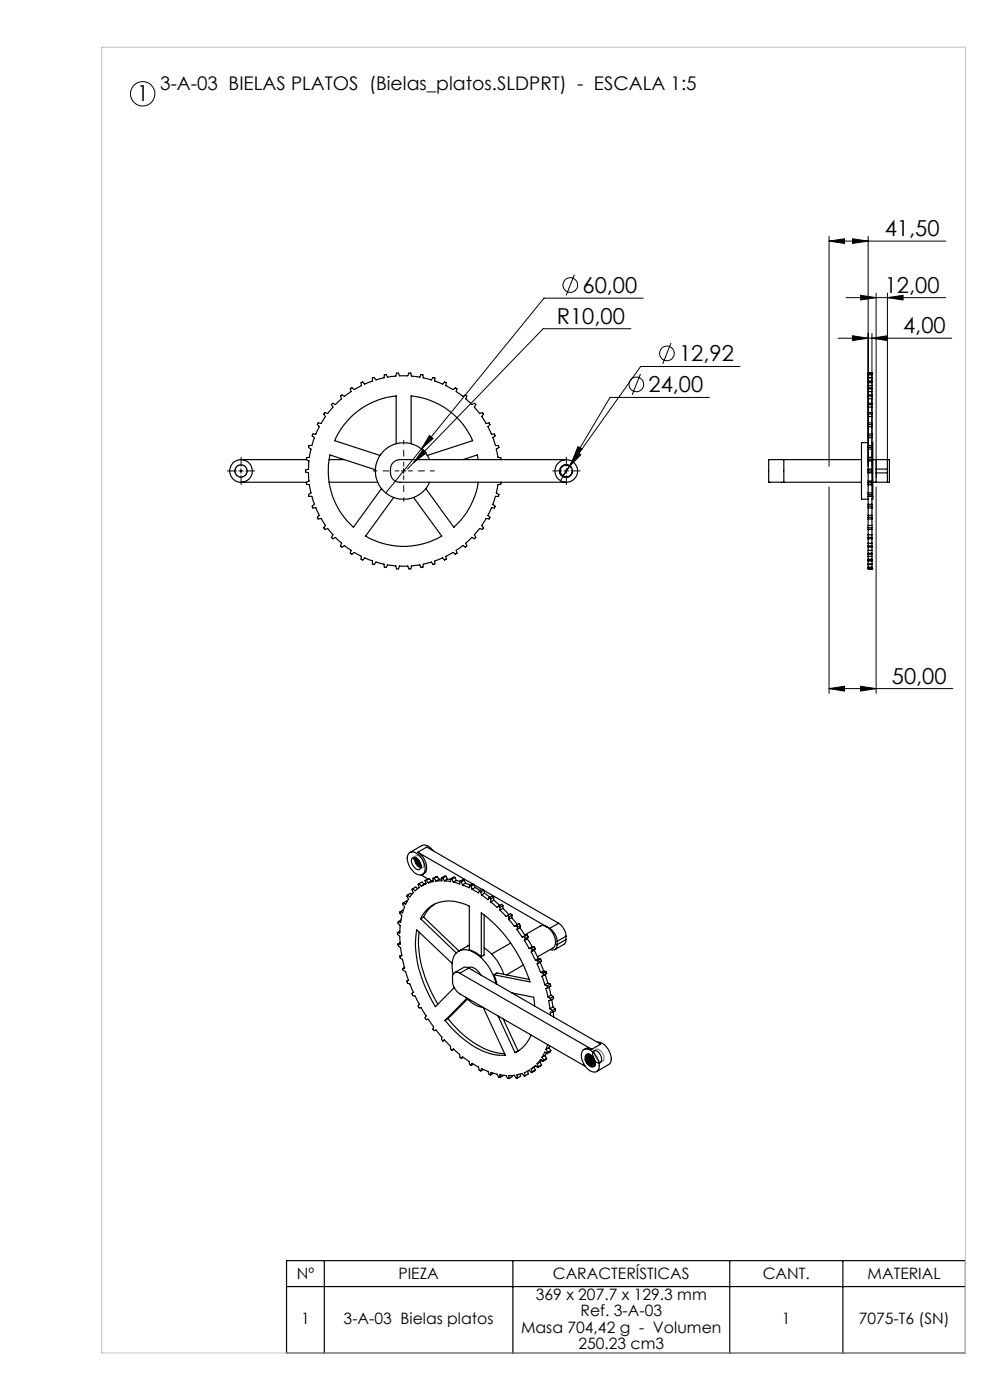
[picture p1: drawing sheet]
<svg xmlns="http://www.w3.org/2000/svg" width="210mm" height="297mm" viewBox="0 0 210 297" stroke-linecap="round" stroke-linejoin="round" font-family="sans-serif">
<g fill="none" stroke="#000" stroke-width=".21">
<path d="M121.8 58.2l-1.7 4.5M175.9 51.1l3.2-.4v.9zM175.9 50.2v48.7M175.9 51.1h24.7M180.8 50.7l3.3 .4-3.3 .5zM184.1 50.2v48.7M133.8 69.7h-18.6l-27.4 28.4M135.9 79.3l-1.8 4.5M136.5 63.2h-21.1l-33.6 41.4M142.3 72.7l-1.7 4.5M157 77.7h-21.1l-16.5 23.3M177.8 71.8h24.1"/>
<path d="M179.5 63.1h21.1M180.8 71.2l3.3 .6-3.3 .4zM182.6 62.6l3.2 .5-3.2 .5zM185 71.8l3.2-.6v1zM185 70.7v28.2M185.8 62.2v39.1M188.2 63.1l3.4-.5v1zM188.2 62.2v39.1M50.6 99.9h1M51.1 99.4v1M85.1 99.9h1M85.6 99.4v1"/>
<path d="M87.8 98.1l-1.4 1.4M89.7 95.4l.8 .7-2.7 2zM91.1 92.4l.8 .6-2.5 2.2zM119.6 99.9h1M120.1 99.4v1M122.4 95.9l.8 .6-2.3 2.4zM122.6 94.8l.9 .5-2.1 2.6zM150.5 84.3h-21.1l-10.5 17.7M175.9 103.3v43.8M185.8 103.3v43.8M175.9 146.1l3.2-.5v1zM175.9 146.1h26.2"/>
<path d="M182.6 145.6l3.2 .5-3.2 .5z"/>
<circle cx="30.3" cy="19.9" r="2.59"/>
<circle cx="121" cy="60.5" r="1.56"/>
<circle cx="141.5" cy="75" r="1.56"/>
<circle cx="135" cy="81.5" r="1.55"/>
</g>
<g fill="none" stroke="#808080" stroke-width=".25">
<path d="M88.1 181.7a1.1 1.1 0 0 1 1.6 .8l.1 .3a.76 .76 0 0 1 .1 .9 .76 .76 0 0 1-.8 .4 2.01 2.01 0 0 1-1-2.4zM126.2 222.8a.96 .96 0 0 1 1.5 .5 1.28 1.28 0 0 1 0 1.9 1.88 1.88 0 0 1-1.5-2.4z"/>
<circle cx="51.1" cy="99.9" r="1.3"/>
<circle cx="120.1" cy="99.9" r="1.3"/>
</g>
<g fill="none" stroke="#000" stroke-width=".25">
<path d="M184.2 79.2h.1M184.2 79.2h.8M184.2 79.2v1.6M184.2 79.5h.8M184.2 79.4h.8M185 79.2h.1M185 79.2v1.6M51.1 97.5h13.9M64.9 97.5l.1-.4 .6-.1 .4-1.7-.6-.4 .1-.4h.6l.6-1.7-.5-.3 .2-.4h.6l.7-1.6-.4-.4 .2-.4 .6 .1 .9-1.4-.3-.6 .2-.3 .6 .2 .7-.8 .4-.5-.3-.6 .3-.3 .6 .3 1.3-1.2-.3-.6 .3-.2 .6 .3 .8-.6 .6-.4-.2-.6 .3-.2 .5 .4 1.6-.9-.1-.6 .3-.2 .5 .5 1.6-.7v-.6l.4-.1 .4 .5 1.7-.5v-.6l.4-.1 .3 .6 1.8-.2 .1-.6h.4l.2 .5h1.8l.2-.5h.4l.2 .6 1.7 .2 .3-.6 .4 .1 .1 .6 1.7 .5 .4-.5 .4 .1-.1 .6 1.7 .7 .4-.5 .4 .2-.1 .6 1.5 .9 .5-.4 .3 .2-.1 .6 1.4 1 .5-.3 .3 .2-.2 .6 1.3 1.2 .5-.3 .3 .3-.3 .6 1.1 1.3 .6-.2 .3 .3-.4 .6 .9 1.4 .7-.1 .1 .4-.4 .4 .7 1.6h.7l.1 .4-.5 .3 .6 1.7h.6l.1 .4-.5 .4 .3 1.7 .6 .1 .1 .4M64.9 97.5l.6 .3-.1 1.7-.6 .2v.4l.6 .2 .1 1.8-.6 .2 .1 .4 .6 .1 .4 1.8-.6 .3 .1 .4h.6l.6 1.7-.5 .4 .2 .4 .6-.1 .7 1.6-.4 .4 .2 .4 .6-.1 .8 1.3 .1 .2-.3 .5 .2 .3 .6-.2 1.1 1.3-.3 .6 .3 .3 .6-.3 1.3 1.2-.3 .6 .3 .3 .6-.4 1.2 .9 .2 .2-.2 .6 .3 .2 .5-.4 1.6 .8-.1 .6 .3 .2 .5-.4 1.4 .5 .2 .1v.6l.4 .2 .4-.6 1.7 .5v.6l.4 .1 .3-.6 1.8 .2 .1 .7h.4l.2-.6h1.8l.2 .6h.4l.2-.7 1.7-.2 .3 .6 .4-.1 .1-.6 1.7-.5 .4 .6 .4-.2-.1-.6 1.7-.6 .4 .4 .4-.2-.1-.6 1.5-.8 .5 .4 .3-.2-.1-.6 .1-.2 1.3-.9 .5 .4 .3-.3-.2-.6 1.3-1.2 .5 .3 .3-.3-.3-.6 1.1-1.3 .6 .2 .3-.3-.4-.5 .9-1.5 .7 .1 .1-.4-.4-.4 .7-1.6 .7 .1 .1-.4-.5-.4 .6-1.7h.6l.1-.4-.5-.3 .3-1.8 .6-.1 .1-.4M69.8 97.5h3.3M79.6 99.7l-9.6-3.2a16.1 16.1 0 0 0 5 15.4l5.9-8.3"/>
<path d="M84 94.1v-10.1a15.9 15.9 0 0 0-13 9.5l9.6 3.1M87.2 94.1v-10.1a15.9 15.9 0 0 1 13.1 9.5l-9.7 3.1M91.1 97.5a6 6 0 0 0-9.2-2.3 6 6 0 0 0 0 9.4 6 6 0 0 0 9.2-2.3M98.2 97.5l3-1 .2 1M120.1 97.5h-35.3a2.2 2.2 0 0 0-2 2.8 1.97 1.97 0 0 0 2 2h35.3M121.2 99.2a1.31 1.31 0 0 0-2.1-.1 1.31 1.31 0 0 0 .6 2 1.31 1.31 0 0 0 1.7-1.2M166.3 97.5v4.8M182.7 97.5h-19.6v4.8h19.6M184.2 97.8v1.7M184.2 95.3v1.7M184.2 92.8v1.7M184.2 90.5v1.6"/>
<path d="M184.2 88.4v1.3M184.2 86.4v1.1M184.2 84.6v.9M184.2 83.1v.7M184.2 81.8v.5M184.2 80.8v.2M184.2 93.9h-1.5v12h1.5M184.2 97.5h.8M184.2 99.7h.8M184.2 81v.8M184.2 82.3v.8M184.2 83.8v.8"/>
<path d="M184.2 85.5v.9M184.2 87.5v.9M184.2 89.7v.8M184.2 92.1v.7M184.2 94.5v.8M184.2 97v.8M184.2 99.5v.8M184.2 99.5h.8M184.2 97.1h.8M184.2 97.8h.8M184.2 97h.8M184.2 94.5h.8"/>
<path d="M184.2 94.9h.8M184.2 95.3h.8M184.2 92.8h.8M184.2 92.1h.8M184.2 92.5h.8M184.2 90.5h.8M184.2 89.7h.8M184.2 90.1h.8M184.2 88.4h.8M184.2 87.5h.8M184.2 87.8h.8M184.2 86.4h.8"/>
<path d="M184.2 85.5h.8M184.2 85.8h.8M184.2 84.6h.8M184.2 83.8h.8M184.2 84h.8M184.2 83.1h.8M184.2 82.5h.8M184.2 82.3h.8M184.2 81.8h.8M184.2 81h.8M184.2 81.2h.8M184.2 80.8h.8"/>
<path d="M184.2 80.1h.8M184.2 80.2h.8M185 97.8v1.7M185 95.3v1.7M185 92.8v1.7M185 90.5v1.6M185 88.4v1.3M185 86.4v1.1M185 84.6v.9M185 83.1v.7M185 81.8v.5M185 80.8v.2"/>
<path d="M185 93.9h.1v12h-.1M185 81v.8M185 82.3v.8M185 83.8v.8M185 85.5v.9M185 87.5v.9M185 89.7v.8M185 92.1v.7M185 94.5v.8M185 97v.8M185 99.5v.8M185.1 97.5h3.6v4.8h-3.6"/>
<path d="M185.8 97.5v2M185.8 99.5h2.4M185.8 99.5v.8M188.2 97.5v2M188.2 99.5v.8M51.1 102.3h13.9M69.8 102.3h10.3M83.5 105.5l-6 8.2a16 16 0 0 0 16.2 0l-6-8.2M101.4 102.3a16 16 0 0 1-5.1 9.6l-6-8.3M184.2 100.3v1.8M184.2 105.3h.1M184.2 102.8v1.8"/>
<path d="M184.2 105.3v1.7M184.2 107.8v1.5M184.2 110.1v1.4M184.2 112.3v1.1M184.2 114.3v.9M184.2 116.1v.7M184.2 117.6v.4M184.2 118.8v.2M184.2 105.3h.8M184.2 100.1h.8M184.2 102.1v.7M184.2 104.6v.7"/>
<path d="M184.2 107v.8M184.2 109.3v.8M184.2 111.5v.8M184.2 113.4v.9M184.2 115.2v.9M184.2 116.8v.8M184.2 118v.8M184.2 119v1.7M184.2 100.3h.8M184.2 102.3h.8M184.2 102.7h.8M184.2 102.1h.8"/>
<path d="M184.2 102.8h.8M184.2 104.9h.8M184.2 104.6h.8M184.2 107h.8M184.2 107.4h.8M184.2 107.8h.8M184.2 109.3h.8M184.2 109.7h.8M184.2 110.1h.8M184.2 111.5h.8M184.2 112h.8M184.2 112.3h.8"/>
<path d="M184.2 113.4h.8M184.2 114h.8M184.2 114.3h.8M184.2 115.2h.8M184.2 115.8h.8M184.2 116.1h.8M184.2 116.8h.8M184.2 117.4h.8M184.2 117.6h.8M184.2 118h.8M184.2 118.6h.8M184.2 118.8h.8"/>
<path d="M184.2 119h.8M184.2 119.6h.8M184.2 119.8h.8M185 100.3v1.8M185 105.3h.1M185 102.8v1.8M185 105.3v1.7M185 107.8v1.5M185 110.1v1.4M185 112.3v1.1M185 114.3v.9M185 116.1v.7"/>
<path d="M185 117.6v.4M185 118.8v.2M185 102.1v.7M185 104.6v.7M185 107v.8M185 109.3v.8M185 111.5v.8M185 113.4v.9M185 115.2v.9M185 116.8v.8M185 118v.8M185 119v1.7"/>
<path d="M185.8 100.3v2M185.8 100.3h2.4M188.2 100.3v2M184.2 120.7h.1M184.2 120.7h.8M184.2 120.3h.8M184.2 120.4h.8M185 120.7h.1M84.3 197.8v.4l.5 .4 .1 1.5v.2h-.5M84.5 195.5l-.1 .4 .5 .5-.1 1.5-.5-.1M84.8 197.6l-.5 .2M84.9 193.4l-.1 .3 .4 .6-.2 1.4-.5-.2"/>
<path d="M85.1 195.2l-.6 .3M85.5 191.5l-.1 .3 .4 .6-.4 1.3-.5-.3M85.5 193.1l-.6 .3M86.3 191.3l-.1-.1-.7 .3M86.4 189.9l-.1 .2 .3 .6-.6 1.2-.5-.4M86.8 181a1.63 1.63 0 0 1 2.2 .5 3.5 3.5 0 0 1 .9 3.8 1.42 1.42 0 0 1-2.1-.3 3.6 3.6 0 0 1-1.2-3.8zM87.3 189.8l-.2-.3-.7 .4M87.5 182a1.2 1.2 0 0 1 1.6 .9 .88 .88 0 0 1 .2 1 .88 .88 0 0 1-.8 .6 1.89 1.89 0 0 1-1-2.5zM87.6 188.5l-.2 .2 .3 .7-.7 .8-.1 .1-.5-.4M87.6 188.5l.6-.3 .4 .3M87.8 182.2h.2M87.9 181.9l-.1 .4 .2-.1"/>
<path d="M88 182.2l.1-.3a1.97 1.97 0 0 0 1.2 2.2M88.1 182.7l.5 1M88.2 182v.1a2.18 2.18 0 0 0 1.1 1.8 2.14 2.14 0 0 1-1.1-1.9M88.3 182.6l.5 .9M88.4 182.1a2.2 2.2 0 0 0 .9 1.6M88.4 182.1a2.16 2.16 0 0 0 .9 1.6M88.5 182.5l.5 .9M88.6 180.8a3.8 3.8 0 0 1 1.7 4.1l-.7 .6M88.6 180.8l11.6 6.7M88.6 180.8l1.9-1.1 28 16.2M88.7 182.3l.6 1.1M88.9 187.5l-.2 .1 .2 .7-.7 .6-.1 .1-.5-.5"/>
<path d="M88.9 197.7a24.5 24.5 0 0 0 4 15.3M88.9 187.5l.6-.4 .5 .5M89.2 194.9a6.7 6.7 0 0 1 8.8-3.3l1.6 .6v9.3a6.4 6.4 0 0 1 2.5 1.4M89.2 194.9l7.6 7.3M89.3 185.6l1.5 .9 .3-.1M89.9 194.6l-.7 .3M89.9 194.6l7.5 7.2M90.2 186.8l.2 .7-1 .5-.5-.5M90.2 186.8l.2-.1 .4 .6M90.3 187.4l-.8 .5M91.1 186.4l-.9 .4M91.1 186.4l.4 .5"/>
<path d="M91.4 186.8l.2 .1M91.5 186.9l-.7 .4M91.8 186.4l.2 .6-1.2 .3M91.9 180.5a2.02 2.02 0 0 0-2.4-1.1l-2.5 1.5M91.9 186.8l-.4 .1M92.1 186.3l-.3 .1M92.1 186.3l.4 .6M92.2 191.8l-1.2 1-1.1 1.8M92.7 185.9l-.6 .4M92.7 185.9l.4 .6M92.7 185.9l-.9 .5M93.1 186.5l-.6 .4"/>
<path d="M93.7 186.2v.7h-1.2M93.7 186.5h-.6M93.7 186.2l.2 .1M93.9 186.3l.4 .6M94.6 185.9l-.7 .4M94.6 185.9l.3 .6M94.6 185.9l-.9 .3M94.9 186.5h.7M94.9 186.5l-.6 .4M95.6 186.4v.6l-1.3-.1M95.6 186.4l.2 .1M95.8 186.5l.4 .6"/>
<path d="M96.5 186.1l-.7 .4M96.5 186.1l.3 .7M96.5 186.1h-.3l-.6 .3M96.8 186.8l.8 .2M96.8 186.8l-.6 .3M97.6 187l-.1 .5-1.3-.4M97.6 187l.3 .1M97.9 187.1l.2 .6M98.1 187.7l1.4 .6 .1-.4M98.5 186.7l-.6 .4M98.5 186.7l.2 .7M98.5 186.7l-.3-.1-.6 .4"/>
<path d="M98.7 187.4l1 .4M98.7 187.4l-.6 .3M99.6 187.9l.3 .1M99.9 188l.2 .7M100.1 188.7l1.4 .7 .2-.4M100.6 187.6l-.7 .4M100.6 187.6l.2 .7M100.6 187.6l-.3-.1-.7 .4M100.6 187.7l1.7 1M100.8 188.3l1 .6M100.8 188.3l-.7 .4M101.7 189l.3 .2"/>
<path d="M102 189.2l.1 .7M102.1 189.9l1.4 .9 .3-.3M102.3 188.7l-.6 .3M102.3 188.7l.3 .1M102.6 188.8l-.6 .4M102.6 188.8l.2 .7M102.7 188.9l13.3 7.7M102.7 194.1v8.5l-.6 .3M102.8 189.5l1.2 .9M102.8 189.5l-.7 .4M103.8 190.5l.3 .2M104.1 190.7v.6"/>
<path d="M104.1 191.3l1.4 1.2 .3-.3M104.7 190.4l-.6 .3M104.7 190.4l-.3-.3-.6 .4M104.7 190.4v.6M104.7 191l1.3 1M104.7 191l-.6 .3M105.8 192.2l.2 .3M106 193.1l1.4 1.3 .3-.2M106 192.5v.6M106.7 192.7l1.2 1.3M106.7 192.7l-.7 .4M106.7 192.1l-.7 .4"/>
<path d="M106.7 192.1l-.3-.3-.6 .4M106.7 192.1v.6M107.7 194.2l.3 .3M107.9 195l1.2 1.5M108 194.5l-.1 .5M108.5 194.7l1.2 1.4M108.5 194.7l-.6 .3M108.6 194.1l-.6 .4M108.6 194.1l-.3-.3-.6 .4M108.6 194.1l-.1 .6M109.5 196.4l-.4 .1M109.5 196.4l.3 .3"/>
<path d="M109.6 197.2l1.2 1.6M109.7 196.1l-.6 .4M109.8 196.7l-.2 .5M110.1 196l-.6 .4M110.1 196l.3 .4M110.1 196l-.4 .1M110.3 196.8l1.1 1.6M110.3 196.8l-.7 .4M110.4 196.4l-.6 .3M110.4 196.4l-.1 .4M111.2 198.7l-.4 .1M111.2 198.7l.2 .4"/>
<path d="M111.2 199.5l1.1 1.7M111.4 198.4l-.6 .4M111.4 199.1l-.2 .4M111.8 198.4l-.6 .3M111.8 198.4l.3 .4M111.8 198.4h-.4M111.9 199.2l1 1.7M111.9 199.2l-.7 .3M112.1 198.8l-.7 .3M112.1 198.8l-.2 .4M116 196.6a3.6 3.6 0 0 1 1.5 4.3l-3.5 2.1M116 196.6l-.7-.2h-.5l-3.5 1.9"/>
<path d="M116 196.6l.6 .4M116.6 197a3.8 3.8 0 0 1 1.6 2.7M118.2 199.7v.7M118.5 195.9a3.6 3.6 0 0 1 1.6 2.7M118.5 195.9l-1.9 1.1M120.1 199.3l-.1 .6-.3 .4-2 1.2M120.1 198.6l-1.9 1.1M120.1 198.6v.7M120.1 199.3l-1.9 1.1M84.4 200.3l.1 .4 .5 .3 .2 1.8h-.4M84.8 202.8l.1 .4a1.21 1.21 0 0 1 .7 1.2l.2 .9-.4 .2M84.9 200l-.5 .3"/>
<path d="M85.2 202.6l-.4 .2M85.4 205.5l.1 .4a1.24 1.24 0 0 1 .8 1.1l.3 .9-.3 .2 .1 .5a1.13 1.13 0 0 1 .9 1l.1 .2a.68 .68 0 0 1 0 1l.2 .4a1.13 1.13 0 0 1 .9 1l.1 .2a.75 .75 0 0 1 .1 1l.2 .4h.5l1 1.7-.2 .4 .2 .4 .4-.1 .7 1a.96 .96 0 0 1 .3 1.1l.3 .3 .4-.1 .7 1a1.03 1.03 0 0 1 .5 1l.2 .3 .4-.2 .8 .9a1.11 1.11 0 0 1 .5 1l.2 .3M85.8 205.2l-.4 .3M95 216.1a19 19 0 0 0 10.7 7.3l1.3 .1M95 216.1l-.6 .4M95.9 204.4l-7.5-7.1a23.1 23.1 0 0 0 3.4 15.3l.6 1 3.9-4.1M96.1 206.7a5.1 5.1 0 0 1 .6-4.5 3.2 3.2 0 0 1 4.2 .1 10.5 10.5 0 0 1 4.3 6.4M97.5 206.5a.94 .94 0 0 0-1.1-.1 .94 .94 0 0 0-.4 1 3.5 3.5 0 0 0 1.5 3.5l26.7 15.3M97.5 206.5l28 16.1M98.7 211.6a6.3 6.3 0 0 0 3.8 2.1l4.7 10.2a13 13 0 0 1-9.1-3.7l-2.3-2.1-1.4-1.6M99 211.8l-4.6 4.7M99.2 211.9l-4.2 4.2"/>
<path d="M99.3 205.3h.1M99.3 205.3a2.36 2.36 0 0 1 2.7 1.5M99.4 205.3l-.7-.2-2.3 1.2M99.4 205.3l28 16.2-1.9 1.1M99.4 205.3l-1.9 1.2M99.6 200.5l-2.3 1.3M102.1 202.9v-9.2a29 29 0 0 1 10.3 14.6l-7.6-1.5M102.7 201.1a10.5 10.5 0 0 1 4.2 5.6M104.8 206.8l.6 2M104.8 206.8l.6-.4 6.9 1.4M105.7 215.5l3.6 7.8M106.8 216.2l3.1 6.8"/>
<path d="M108.3 200.1l-4 2.3M108.6 210.6l4.6 1 .2 1.8M111 204.7l-3.6 2.1M112.3 201.2h.4M112.6 219.6a6.6 6.6 0 0 1-3.3 3.7M112.7 202l.9 1.7M112.7 201.2l.2 .4M112.9 200.9l-.6 .3M112.9 200.9h.4M112.9 201.6l-.2 .4M113.3 201.6l.9 1.8M113.3 201.6l-.6 .4"/>
<path d="M113.3 200.9l-.6 .3M113.3 200.9l.3 .4M113.6 201.3l-.7 .3M113.6 201.3l-.3 .3M113.6 203.7l.5 .1M113.9 204.5l.8 1.8M114.1 203.8l.1 .4M114.2 203.4l-.6 .3M114.2 203.4h.5M114.2 204.2l-.3 .3M114.6 204.1l.7 1.8M114.6 204.1l-.7 .4"/>
<path d="M114.7 206.3l.5 .2M114.7 203.4l-.6 .4M114.7 203.4l.2 .5M114.9 203.9l-.7 .3M114.9 203.9l-.3 .2M115 207.1l.6 1.8M115.2 206.5l.1 .4-.3 .2M115.3 205.9l-.6 .4M115.3 205.9l.5 .2M115.6 208.9l.5 .3M115.8 206.1l-.6 .4M115.8 206.1l.2 .4"/>
<path d="M116 206.5l-.4 .2 .6 1.9M116 206.5l-1 .6M116.1 209.2l.1 .3M116.2 209.5l-.4 .2 .4 1.8M116.2 208.6l-.6 .3M116.2 208.6l.5 .2M116.2 211.5l.5 .3M116.5 209.4l.4 1.7M116.7 214l.5 .4M116.7 208.8l.1 .4-.6 .3M116.7 208.8l-.6 .4M116.7 211.8l.1 .4"/>
<path d="M116.8 212.2l-.4 .1 .3 1.7M116.9 211.1l-.7 .4M116.9 211.1l.5 .3M117.1 212.1l.2 1.5M117.2 214.4v.4M117.2 214.8l-.5-.1 .1 .7M117.3 213.6l-.6 .4M117.3 213.6l.5 .4M117.4 214.7v1.1M117.4 211.4v.4l-.6 .4M117.4 211.4l-.7 .4M117.8 214l-.6 .4"/>
<path d="M117.8 214v.4l-.6 .4M118.2 200.4a.96 .96 0 0 1-.4 1 .96 .96 0 0 1-1.1 0M95.8 222.8l.4-.3 1.3 1.2 .1 .6 .3 .2M96.2 222.6l-.4 .2M97.9 224.5l.2-.3 1.1 .7 .3 .3 .1 .6 .3 .2M98.3 224.3l-.4 .2M99.9 226l.2-.4 .9 .5a1.14 1.14 0 0 1 .7 .9l.3 .2M100.4 225.7l-.5 .3M102 227.2l.1-.5 .2 .1 1.2 .5 .3 .6 .3 .2M102.5 226.9l-.5 .3M104.1 228.1v-.6l1.4 .4 .3 .6 .2 .1M104.7 227.7l-.6 .4"/>
<path d="M106 228.6v-.6l1.4 .2 .3 .6h.3M106.7 228.1l-.7 .5M108.6 228.2v.2l-.6 .4M109.8 228.7h-.3l-.4-.6-1.2 .1 .1 .6M109.9 223l-.6 .3M110.1 222.8l-.2 .2M110.3 227.9l.1 .4-.6 .4M111.4 228.2l-.2 .1-.4-.6-1.2 .3 .2 .7M111.9 227.3l.2 .5-.7 .4M112.3 227l-1.1 .6 .2 .6M112.3 227l-.2 .1M112.3 227l.4 .5"/>
<path d="M112.7 226.8l.2 .6-.2 .1M113.3 226.4l-.6 .4M113.3 226.4l.3 .6M113.6 227l-.9 .5M113.6 227l-.3 .2M113.7 226.1l-.4 .3M113.9 225.7l.3 .6M114.1 226.5l-.5-.5-.9 .8M114.2 226.3l-.1 .2M114.6 225.3l-.7 .4M114.6 225.3l.3 .7M114.9 226l-.7 .3"/>
<path d="M114.9 226l-.8 .5M114.9 224.9l-.3 .4M115 224.3l.3 .6M115.2 225.1l-.5-.3-.8 .9M115.3 224.9l-.1 .2M115.6 223.9l-.6 .4M115.6 223.9l.4 .6M115.8 222.6l.4 .6M115.9 223.4l-.3 .5M116 224.5l-.7 .4M116 224.5l-.2 .3-.6 .3M116.1 223.5l-.5-.3-.6 1.1"/>
<path d="M116.2 221.6l-.4 1M116.2 223.2l-.1 .3M116.5 222.3l-.7 .3M116.5 222.3l.3 .6M116.6 221.9l-.1 .4M116.8 222.9l-.6 .3M116.8 222.9l-.7 .6M123.8 222.7a1.9 1.9 0 0 1 2.2 .8 3.2 3.2 0 0 1 .8 3.7 1.76 1.76 0 0 1-2.5-.9 2.87 2.87 0 0 1-.5-3.6zM124.1 224.8a1.66 1.66 0 0 0 1.8 1.5 1.43 1.43 0 0 0 .2-1.5M124.1 224.8a.85 .85 0 0 1 .7-1.2 2.06 2.06 0 0 1 1.3 1.2M124.1 224.8l.6 1M124.4 224.8l.5 .9"/>
<path d="M124.6 224.7l.5 .8M124.6 223.7a1.67 1.67 0 0 0 1.5 2.5 1.67 1.67 0 0 1-1.5-2.5 1.43 1.43 0 0 1 1.5 1.1M124.7 223.7a1.73 1.73 0 0 0 1.5 2.4M124.8 224.6l.5 .8M124.9 223.6a1.81 1.81 0 0 0 1.3 2.4 1.93 1.93 0 0 1-1.4-2.3M125 224.5l.5 .8M125.1 223.7a2.18 2.18 0 0 0 1.1 2 2.16 2.16 0 0 1-1.1-2M125.2 224.4l.5 .8M125.4 224.2l.5 .9M125.5 222.6l-.9-.2-.7 .3M125.6 224a1.64 1.64 0 0 0 1.7 1.5 1.7 1.7 0 0 0-1.3-2.6 1.27 1.27 0 0 0 0 1.6l.2 .6M126.1 225l-.5-.9 .6 .9"/>
<path d="M126.2 225.4a2.19 2.19 0 0 1-.9-1.6 2.37 2.37 0 0 0 .9 1.6M126.2 225.8a2.08 2.08 0 0 1-1.3-2.1 2.05 2.05 0 0 0 1.3 2.1M126.7 221.1a3.5 3.5 0 0 1 2.9 3.5l-.1 .7-.2 .4-2.7 1.6M60.8 267.4h144v19.6h-144zM60.8 272.9h144M68.8 267.4v19.6M108.8 267.4v19.6M154.8 267.4v19.6M178.8 267.4v19.6"/>
<circle cx="51.1" cy="99.9" r="1.3"/>
<circle cx="51.1" cy="99.9" r="2.4"/>
<circle cx="120.1" cy="99.9" r="1.37"/>
<circle cx="120.1" cy="99.9" r="2.4"/>
</g>
<path d="M21.6 10h183.2v277h-183.2z" fill="none" stroke="#c0c0c0" stroke-width=".21"/>
<path d="M50.1 99.9h-1.9M51.1 98.9v-1.9M52.1 99.9h1.9M119.1 99.9h-1.9M120.1 98.9v-1.9M121.1 99.9h1.9M51.1 100.9v1.9M120.1 100.9v1.9" fill="none" stroke="#000" stroke-width=".21" stroke-dasharray="15.2 1.3 1.3 1.3"/>
<path d="M84.6 99.9h-5.5M85.6 98.9v-5.5M86.6 99.9h5.5M85.6 100.9v5.5" fill="none" stroke="#000" stroke-width=".21" stroke-dasharray="15.2 1.3 1.3 1.3" stroke-dashoffset="14.4"/>
<path d="M91.1 92.4l-1.7 2.8 2.5-2.2zM122.6 94.8l-1.2 3.1 2.1-2.6zM122.4 95.9l-1.5 3 2.3-2.4zM89.7 95.4l-1.9 2.7 2.7-2zM180.8 71.2l3.3 .6-3.3 .4zM185 71.8l3.2-.6v1zM175.9 51.1l3.2-.4v.9zM180.8 50.7l3.3 .4-3.3 .5zM182.6 62.6l3.2 .5-3.2 .5zM188.2 63.1l3.4-.5v1zM175.9 146.1l3.2-.5v1zM182.6 145.6l3.2 .5-3.2 .5z" fill="#000"/>
<g font-size="4.7">
<text x="29" y="21.5">1</text>
<text x="187.7" y="50.1">41,50</text>
<text x="123.6" y="62.2">60,00</text>
<text x="187.7" y="62.1">12,00</text>
<text x="118.1" y="68.7">R10,00</text>
<text x="191.6" y="70.7">4,00</text>
<text x="144.1" y="76.7">12,92</text>
<text x="137.6" y="83.2">24,00</text>
<text x="189.2" y="145.1">50,00</text>
</g>
<text font-size="4" x="34" y="19.1">3-A-03 BIELAS PLATOS (Bielas_platos.SLDPRT) - ESCALA 1:5</text>
<g font-size="3.3">
<text x="63" y="271.4">Nº</text>
<text x="84.5" y="271.4">PIEZA</text>
<text x="113.7" y="275.7">369 x 207.7 x 129.3 mm</text>
<text x="117.3" y="271.4">CARACTERÍSTICAS</text>
<text x="161.8" y="271.4">CANT.</text>
<text x="184" y="271.4">MATERIAL</text>
<text x="63.9" y="280.9">1</text>
<text x="72.9" y="280.9">3-A-03 Bielas platos</text>
<text x="123.1" y="279.2">Ref. 3-A-03</text>
<text x="165.9" y="280.9">1</text>
<text x="182.2" y="280.9">7075-T6 (SN)</text>
<text x="110.5" y="282.7">Masa 704,42 g - Volumen</text>
<text x="122.7" y="286.2">250.23 cm3</text>
</g>
</svg>
